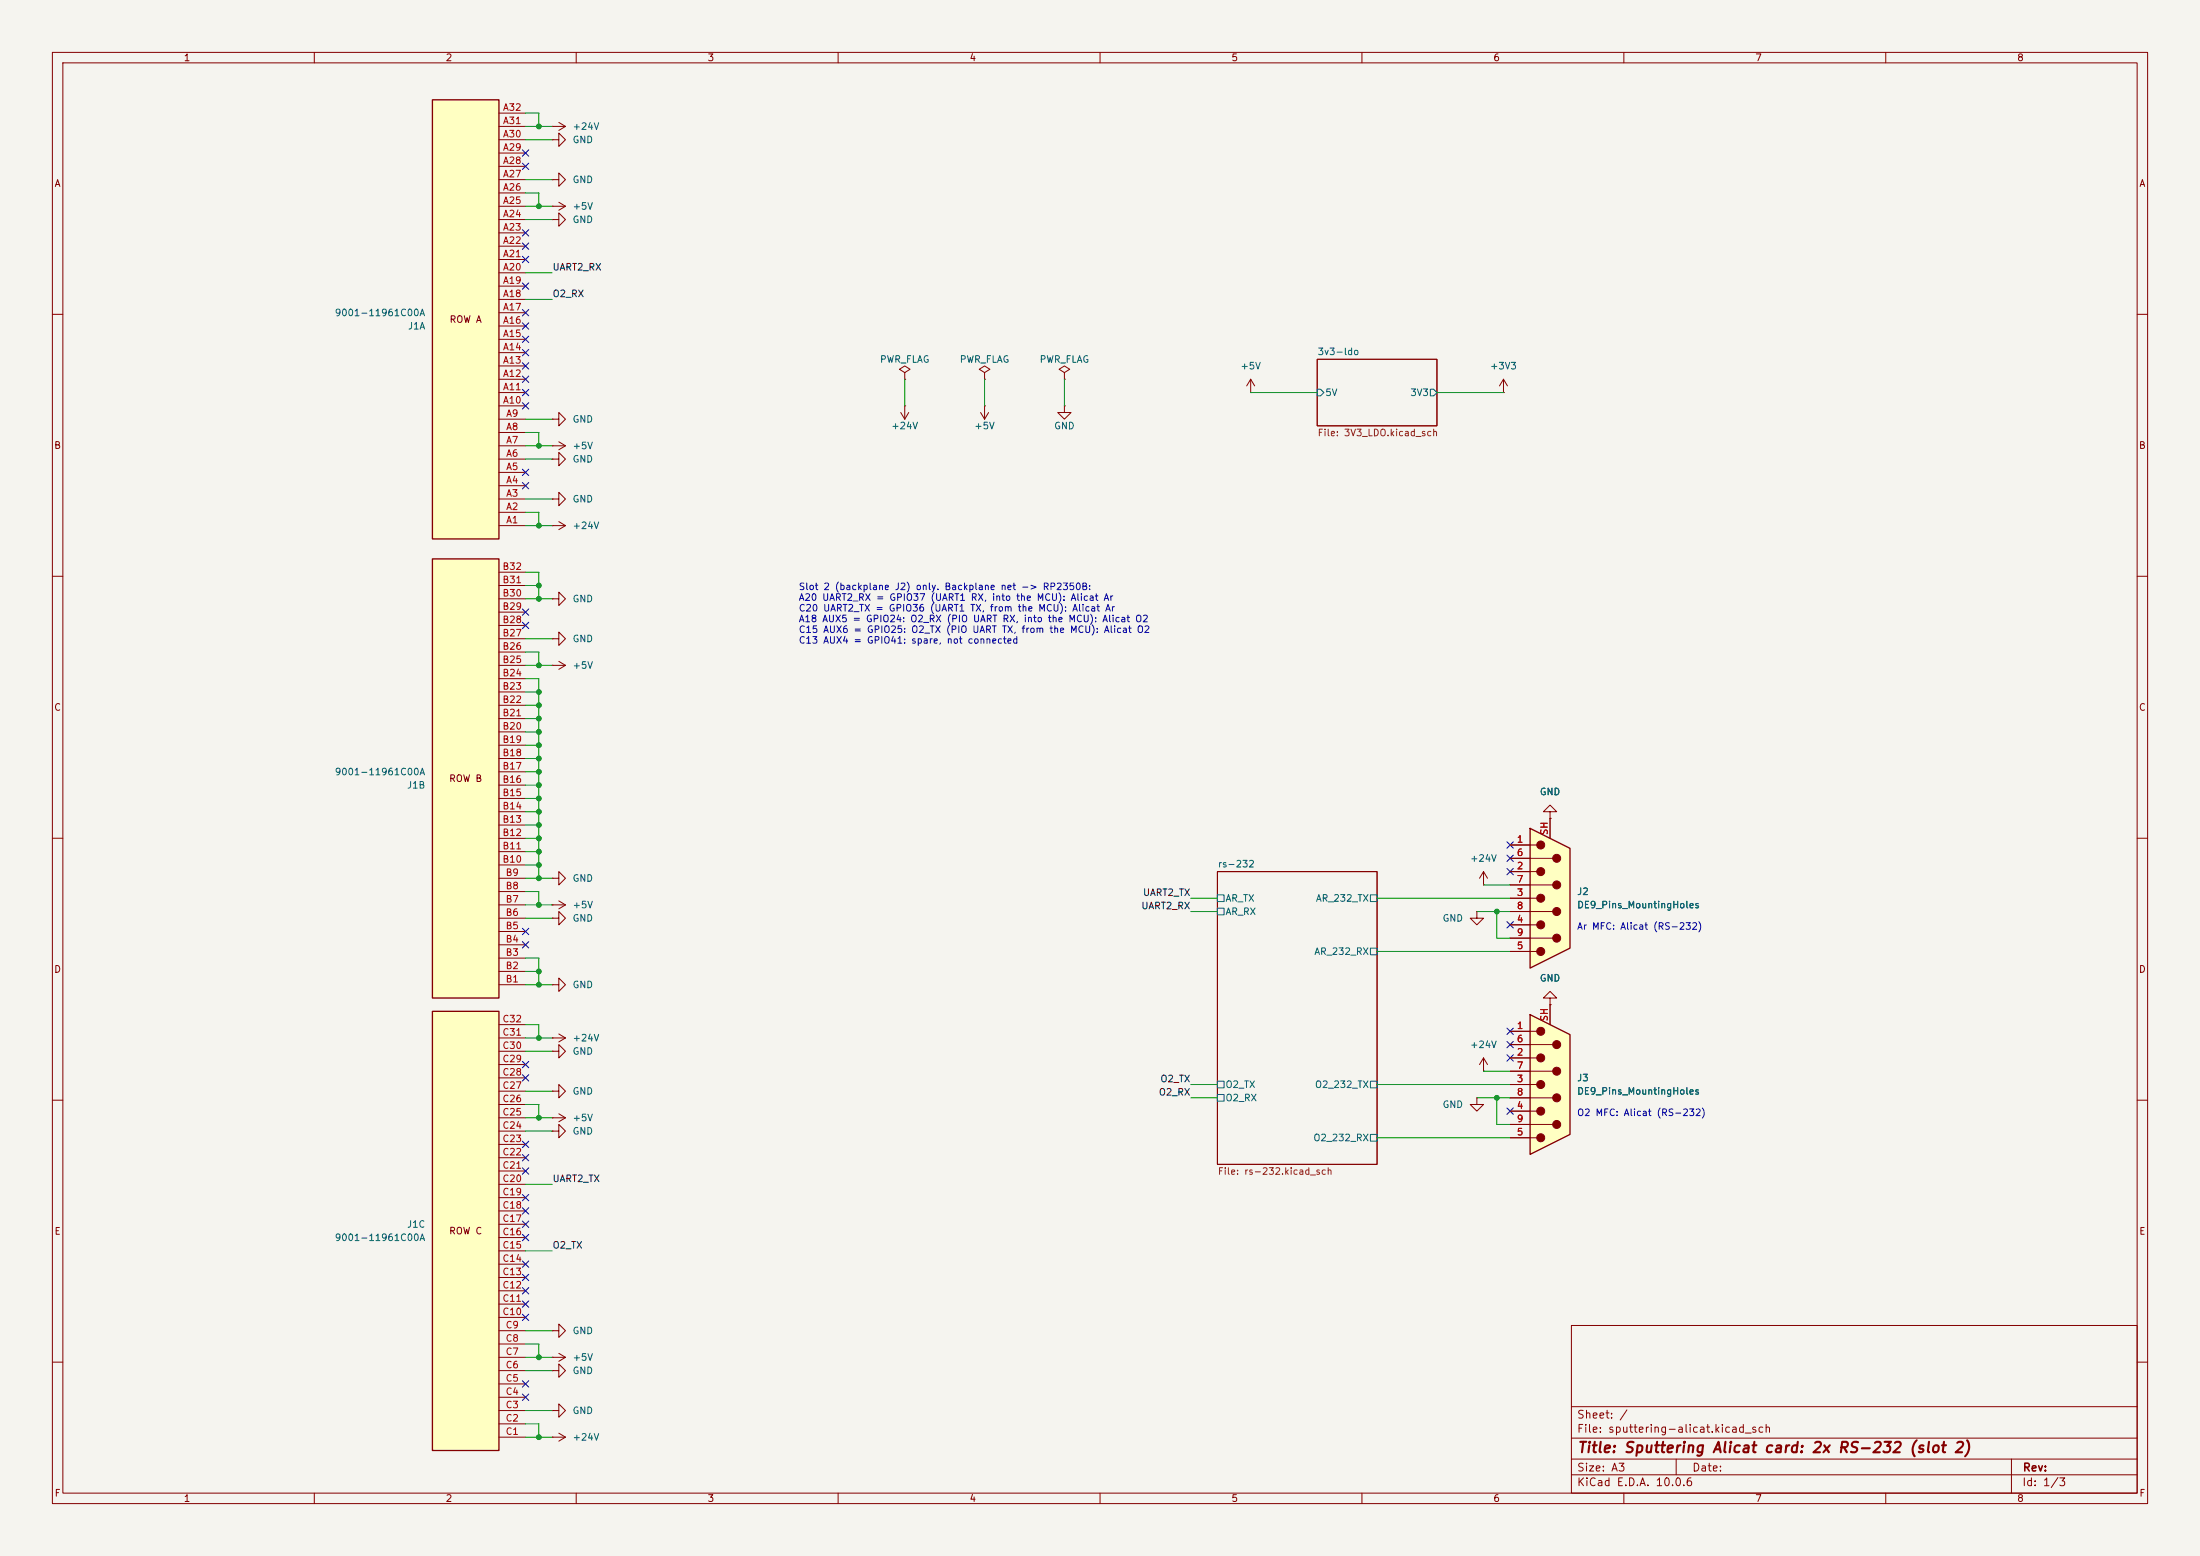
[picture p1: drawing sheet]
<svg xmlns="http://www.w3.org/2000/svg" width="420mm" height="297mm" viewBox="0 0 420 297" stroke-linecap="round" stroke-linejoin="round" font-family="sans-serif">
<path d="M0 0h420v297h-420z" fill="#f5f4ef" stroke="#f5f4ef" stroke-width=".19"/>
<g fill="none" stroke="#840000" stroke-width=".19">
<path d="M10 10h400v277h-400zM12 12h396v273h-396zM60 10v2M110 10v2M160 10v2M210 10v2M260 10v2M310 10v2M360 10v2M105.4 26.7h1.3v-1.3l1.2 1.3-1.2 1.2v-1.2M105.4 26.7h.1M105.4 34.3h1.3v-1.3l1.2 1.3-1.2 1.3v-1.3"/>
<path d="M105.4 34.3h.1M105.4 39.4h.1M105.4 24.1h.1M105.4 39.4h2.5M105.4 24.1h2.5M106.7 38.6l1.2 .8M106.7 23.4l1.2 .7M107.9 39.4l-1.2 .7M107.9 24.1l-1.2 .8M105.4 41.9h1.3v-1.3l1.2 1.3-1.2 1.3v-1.3M105.4 41.9h.1M10 60h2"/>
<path d="M251.5 68.6h22.8v12.7h-22.8zM408 60h2M105.4 80h1.3v-1.3l1.2 1.3-1.2 1.3v-1.3M105.4 80h.1M105.4 87.6h1.3v-1.2l1.2 1.2-1.2 1.3v-1.3M105.4 87.6h.1M105.4 85.1h.1M105.4 85.1h2.5M106.7 99.6l1.2 .7M106.7 84.3l1.2 .8M107.9 85.1l-1.2 .8M10 110h2"/>
<path d="M105.4 100.3h.1M105.4 100.3h2.5M107.9 100.3l-1.2 .8M408 110h2M10 160h2M408 160h2M232.4 166.4h30.5v55.8h-30.5zM10 210h2M408 210h2M300 253h108v32h-108zM10 260h2M300 278.5h108"/>
<path d="M300 274.5h108M300 268.5h108M320 278.5v3M384 278.5v6.5M408 260h2M60 285v2M110 285v2M160 285v2M210 285v2M260 285v2M300 281.5h108M310 285v2"/>
<path d="M360 285v2"/>
</g>
<path d="M251.5 74.3h.6l.6 .6-.6 .7h-.6zM273 74.3h.7l.6 .6-.6 .7h-.7zM232.4 170.8h1.3v1.3h-1.3zM232.4 173.4h1.3v1.2h-1.3zM261.6 170.8h1.3v1.3h-1.3zM261.6 181h1.3v1.2h-1.3zM232.4 206.4h1.3v1.2h-1.3zM232.4 208.9h1.3v1.3h-1.3zM261.6 206.4h1.3v1.2h-1.3zM261.6 216.5h1.3v1.3h-1.3z" fill="none" stroke="#006464" stroke-width=".19"/>
<path d="M82.5 19.1h12.7v83.8h-12.7z" fill="#ffffc2"/>
<path d="M82.5 19.1h12.7v83.8h-12.7z" fill="none" stroke="#840000" stroke-width=".25"/>
<g fill="none" stroke="#840000" stroke-width=".19">
<path d="M95.2 39.4h5.1M95.2 36.8h5.1M95.2 34.3h5.1M95.2 31.8h5.1M95.2 29.2h5.1M95.2 26.7h5.1M95.2 24.1h5.1M95.2 21.6h5.1M95.2 59.7h5.1M95.2 57.2h5.1M95.2 54.6h5.1M95.2 52.1h5.1"/>
<path d="M95.2 49.5h5.1M95.2 47h5.1M95.2 44.5h5.1M95.2 41.9h5.1M95.2 77.5h5.1M95.2 74.9h5.1M95.2 72.4h5.1M95.2 69.9h5.1M95.2 67.3h5.1M95.2 64.8h5.1M95.2 62.2h5.1M203.2 77.5v1.2h1.3l-1.3 1.3-1.3-1.3h1.3"/>
<path d="M203.2 77.5h.1M95.2 97.8h5.1M95.2 95.3h5.1M95.2 92.7h5.1M95.2 90.2h5.1M95.2 87.6h5.1M95.2 85.1h5.1M95.2 82.6h5.1M95.2 80h5.1M95.2 100.3h5.1M105.4 175.3h1.3v-1.3l1.2 1.3-1.2 1.2v-1.2M105.4 175.3h.1"/>
<path d="M281.9 174v1.3h1.3l-1.3 1.2-1.2-1.2h1.2M281.9 174h.1M105.4 188h1.3v-1.3l1.2 1.3-1.2 1.2v-1.2M105.4 188h.1M105.4 198.1h.1M105.4 198.1h2.5M106.7 197.4l1.2 .7M107.9 198.1l-1.2 .8M105.4 200.7h1.3v-1.3l1.2 1.3-1.2 1.2v-1.2M105.4 200.7h.1M105.4 213.4h.1M105.4 213.4h2.5"/>
<path d="M106.7 212.6l1.2 .8M107.9 213.4l-1.2 .7"/>
</g>
<path d="M82.5 193h12.7v83.9h-12.7z" fill="#ffffc2"/>
<path d="M82.5 193h12.7v83.9h-12.7z" fill="none" stroke="#840000" stroke-width=".25"/>
<g fill="none" stroke="#840000" stroke-width=".19">
<path d="M105.4 95.3h1.3v-1.3l1.2 1.3-1.2 1.2v-1.2M105.4 95.3h.1M105.4 114.3h1.3v-1.3l1.2 1.3-1.2 1.3v-1.3M105.4 114.3h.1M105.4 172.7h.1M105.4 167.6h1.3v-1.2l1.2 1.2-1.2 1.3v-1.3M105.4 167.6h.1M105.4 172.7h2.5M106.7 172l1.2 .7M107.9 172.7l-1.2 .8M95.2 198.1h5.1M95.2 195.6h5.1"/>
<path d="M95.2 218.4h5.1M95.2 215.9h5.1M95.2 213.4h5.1M95.2 210.8h5.1M95.2 208.3h5.1M95.2 205.7h5.1M95.2 203.2h5.1M95.2 200.7h5.1M95.2 238.8h5.1M95.2 236.2h5.1M95.2 233.7h5.1M95.2 231.1h5.1"/>
<path d="M95.2 228.6h5.1M95.2 226.1h5.1M95.2 223.5h5.1M95.2 221h5.1M95.2 259.1h5.1M95.2 256.5h5.1M95.2 254h5.1M95.2 251.5h5.1M95.2 248.9h5.1M95.2 246.4h5.1M95.2 243.8h5.1M95.2 241.3h5.1"/>
<path d="M105.4 259.1h.1M105.4 254h1.3v-1.3l1.2 1.3-1.2 1.3v-1.3M105.4 254h.1M105.4 259.1h2.5M106.7 258.3l1.2 .8M107.9 259.1l-1.2 .7M95.2 274.3h5.1M95.2 271.8h5.1M95.2 269.2h5.1M95.2 266.7h5.1M95.2 264.2h5.1M95.2 261.6h5.1"/>
<path d="M105.4 274.3h.1M105.4 269.2h1.3v-1.2l1.2 1.2-1.2 1.3v-1.3M105.4 269.2h.1M105.4 261.6h1.3v-1.3l1.2 1.3-1.2 1.3v-1.3M105.4 261.6h.1M105.4 274.3h2.5M106.7 273.6l1.2 .7M107.9 274.3l-1.2 .8"/>
</g>
<path d="M82.5 106.7h12.7v83.8h-12.7z" fill="#ffffc2"/>
<path d="M82.5 106.7h12.7v83.8h-12.7z" fill="none" stroke="#840000" stroke-width=".25"/>
<g fill="none" stroke="#840000" stroke-width=".19">
<path d="M203.2 71.1l1-.6-1-.6-1 .6 1 .6v1.3M203.2 72.4h.1M95.2 119.4h5.1M95.2 116.8h5.1M95.2 114.3h5.1M95.2 111.8h5.1M95.2 109.2h5.1M95.2 139.7h5.1M95.2 137.2h5.1M95.2 134.6h5.1M95.2 132.1h5.1M95.2 129.5h5.1"/>
<path d="M95.2 127h5.1M95.2 124.5h5.1M95.2 121.9h5.1M105.4 127h.1M105.4 121.9h1.3v-1.2l1.2 1.2-1.2 1.3v-1.3M105.4 121.9h.1M105.4 127h2.5M106.7 126.2l1.2 .8M107.9 127l-1.2 .8M95.2 157.5h5.1M95.2 154.9h5.1M95.2 152.4h5.1"/>
<path d="M95.2 149.9h5.1M95.2 147.3h5.1M95.2 144.8h5.1M95.2 142.2h5.1M95.2 177.8h5.1M95.2 175.3h5.1M95.2 172.7h5.1M95.2 170.2h5.1M95.2 167.6h5.1M95.2 165.1h5.1M95.2 162.6h5.1M95.2 160h5.1"/>
<path d="M95.2 188h5.1M95.2 185.4h5.1M95.2 182.9h5.1M95.2 180.3h5.1M295.9 190.5h1.3l-1.3-1.3-1.3 1.3h1.3v1.3M295.9 191.8h.1M281.9 209.6v1.2h1.3l-1.3 1.3-1.2-1.3h1.2M281.9 209.6h.1"/>
</g>
<path d="M292.1 193.7l7.6 3.8v19l-7.6 3.8z" fill="#ffffc2"/>
<g fill="none" stroke="#840000" stroke-width=".19">
<path d="M172 78.7l.7 1.3M172.7 71.1l1-.6-1-.6-1 .6 1 .6v1.3M172.7 72.4h.1M172.7 77.5h.1M172.7 77.5v2.5M173.5 78.7l-.8 1.3M187.2 78.7l.8 1.3M188 77.5h.1M188 77.5v2.5M188.7 78.7l-.7 1.3M238.8 74.9h.1M238.8 72.4l-.8 1.3"/>
<path d="M238.8 72.4l.7 1.3M238.8 72.4v2.5M287 74.9h.1M287 72.4l-.7 1.3M287 72.4l.8 1.3M287 72.4v2.5M288.3 199.4h8.1M288.3 196.9h5.1M295.9 191.8v3.8M283.2 204.5h.1M283.2 201.9l-.8 1.3M283.2 201.9l.8 1.3"/>
<path d="M283.2 201.9v2.6M288.3 217.2h5.1M288.3 214.6h8.1M288.3 212.1h5.1M288.3 209.6h8.1M288.3 207h5.1M288.3 204.5h8.1M288.3 201.9h5.1"/>
</g>
<path d="M292.1 193.7l7.6 3.8v19l-7.6 3.8z" fill="none" stroke="#840000" stroke-width=".25"/>
<g fill="#840000" stroke="#840000" stroke-width=".19">
<circle cx="294.1" cy="217.2" r=".76"/>
<circle cx="294.1" cy="212.1" r=".76"/>
<circle cx="294.1" cy="207" r=".76"/>
<circle cx="294.1" cy="201.9" r=".76"/>
<circle cx="294.1" cy="196.8" r=".76"/>
<circle cx="297.2" cy="214.6" r=".76"/>
<circle cx="297.2" cy="209.5" r=".76"/>
<circle cx="297.2" cy="204.5" r=".76"/>
<circle cx="297.2" cy="199.4" r=".76"/>
</g>
<path d="M292.1 158.1l7.6 3.8v19.1l-7.6 3.8z" fill="#ffffc2"/>
<g fill="none" stroke="#840000" stroke-width=".19">
<path d="M188 71.1l1-.6-1-.6-1.1 .6 1.1 .6v1.3M188 72.4h.1M295.9 154.9h1.3l-1.3-1.2-1.3 1.2h1.3v1.3M295.9 156.2h.1M295.9 156.2v3.8M283.2 168.9h.1M283.2 166.4l-.8 1.2M283.2 166.4l.8 1.2M283.2 166.4v2.5M288.3 179.1h8.1M288.3 176.5h5.1M288.3 174h8.1"/>
<path d="M288.3 171.5h5.1M288.3 168.9h8.1M288.3 166.4h5.1M288.3 163.8h8.1M288.3 161.3h5.1M288.3 181.6h5.1M288.3 196.9h3.8M288.3 199.4h3.8M295.9 191.8h.1M295.9 191.8v3.8M105.4 215.9h1.3v-1.3l1.2 1.3-1.2 1.3v-1.3M105.4 215.9h.1"/>
<path d="M105.4 208.3h1.3v-1.3l1.2 1.3-1.2 1.3v-1.3M105.4 208.3h.1M288.3 201.9h3.8M288.3 207h3.8M288.3 212.1h3.8M288.3 217.2h3.8M288.3 204.5h3.8M288.3 209.6h3.8M288.3 214.6h3.8"/>
</g>
<path d="M292.1 158.1l7.6 3.8v19.1l-7.6 3.8z" fill="none" stroke="#840000" stroke-width=".25"/>
<g fill="#840000" stroke="#840000" stroke-width=".19">
<circle cx="294.1" cy="181.6" r=".76"/>
<circle cx="294.1" cy="176.5" r=".76"/>
<circle cx="294.1" cy="171.4" r=".76"/>
<circle cx="294.1" cy="166.4" r=".76"/>
<circle cx="294.1" cy="161.3" r=".76"/>
<circle cx="297.2" cy="179.1" r=".76"/>
<circle cx="297.2" cy="174" r=".76"/>
<circle cx="297.2" cy="168.9" r=".76"/>
<circle cx="297.2" cy="163.8" r=".76"/>
</g>
<g fill="none" stroke="#009600" stroke-width=".19">
<path d="M100.3 21.6h2.6v2.5M100.3 36.8h2.6v2.6M100.3 39.4h5.1M100.3 24.1h5.1M100.3 34.3h5.1M100.3 26.7h5.1M100.3 52.1h5.1M100.3 57.2h5.1M100.3 41.9h5.1M172.7 72.4v5.1M188 72.4v5.1M203.2 72.4v5.1"/>
<path d="M238.8 74.9h12.7M274.3 74.9h12.7M100.3 82.6h2.6v2.5M100.3 97.8h2.6v2.5M100.3 87.6h5.1M100.3 95.3h5.1M100.3 85.1h5.1M100.3 80h5.1M100.3 109.2h2.6v5.1M100.3 100.3h5.1M100.3 114.3h5.1M100.3 111.8h2.6"/>
<path d="M100.3 124.5h2.6v2.5M100.3 129.5h2.6v38.1M100.3 134.6h2.6M100.3 132.1h2.6M100.3 127h5.1M100.3 121.9h5.1M100.3 137.2h2.6M100.3 139.7h2.6M100.3 144.8h2.6M100.3 154.9h2.6M100.3 152.4h2.6M100.3 149.9h2.6"/>
<path d="M100.3 147.3h2.6M100.3 142.2h2.6M100.3 157.5h2.6M100.3 170.2h2.6v2.5M100.3 172.7h5.1M100.3 175.3h5.1M100.3 167.6h5.1M100.3 162.6h2.6M100.3 165.1h2.6M100.3 160h2.6M227.3 171.5h5.1M227.3 174h5.1"/>
<path d="M262.9 171.5h25.4M281.9 174h6.4M283.2 168.9h5.1M285.7 174v5.1h2.6M100.3 182.9h2.6v5.1M100.3 195.6h2.6v2.5M100.3 185.4h2.6M100.3 198.1h5.1M100.3 188h5.1M262.9 181.6h25.4M100.3 210.8h2.6v2.6M100.3 213.4h5.1"/>
<path d="M100.3 208.3h5.1M100.3 200.7h5.1M100.3 215.9h5.1M227.3 209.6h5.1M227.3 207h5.1M262.9 217.2h25.4M262.9 207h25.4M281.9 209.6h6.4M283.2 204.5h5.1M285.7 209.6v5h2.6M100.3 226.1h5.1M100.3 238.8h5.1"/>
<path d="M100.3 256.5h2.6v2.6M100.3 254h5.1M100.3 259.1h5.1M100.3 271.8h2.6v2.5M100.3 274.3h5.1M100.3 269.2h5.1M100.3 261.6h5.1"/>
</g>
<g fill="none" stroke="#000084" stroke-width=".19">
<path d="M99.7 31.1l1.2 1.3M99.7 28.6l1.2 1.2M100.9 31.1l-1.2 1.3M100.9 28.6l-1.2 1.2M99.7 59.1l1.2 1.2M99.7 54l1.2 1.2M99.7 48.9l1.2 1.2M99.7 46.4l1.2 1.2M99.7 43.8l1.2 1.3M100.9 59.1l-1.2 1.2M100.9 54l-1.2 1.2M100.9 48.9l-1.2 1.2"/>
<path d="M100.9 46.4l-1.2 1.2M100.9 43.8l-1.2 1.3M99.7 69.2l1.2 1.3M99.7 74.3l1.2 1.2M99.7 76.9l1.2 1.2M99.7 71.8l1.2 1.2M99.7 64.2l1.2 1.2M99.7 66.7l1.2 1.2M99.7 61.6l1.2 1.2M100.9 69.2l-1.2 1.3M100.9 74.3l-1.2 1.2M100.9 76.9l-1.2 1.2"/>
<path d="M100.9 71.8l-1.2 1.2M100.9 64.2l-1.2 1.2M100.9 66.7l-1.2 1.2M100.9 61.6l-1.2 1.2M99.7 92.1l1.2 1.2M99.7 89.6l1.2 1.2M100.9 92.1l-1.2 1.2M100.9 89.6l-1.2 1.2M99.7 116.2l1.2 1.2M99.7 118.8l1.2 1.2M100.9 116.2l-1.2 1.2M100.9 118.8l-1.2 1.2"/>
<path d="M99.7 177.2l1.2 1.2M99.7 179.7l1.2 1.2M100.9 177.2l-1.2 1.2M100.9 179.7l-1.2 1.2M287.7 163.2l1.2 1.2M287.7 175.9l1.2 1.2M287.7 165.8l1.2 1.2M287.7 160.7l1.2 1.2M288.9 163.2l-1.2 1.2M288.9 175.9l-1.2 1.2M288.9 165.8l-1.2 1.2M288.9 160.7l-1.2 1.2"/>
<path d="M287.7 198.8l1.2 1.2M287.7 196.2l1.2 1.3M288.9 198.8l-1.2 1.2M288.9 196.2l-1.2 1.3M99.7 217.8l1.2 1.2M99.7 202.6l1.2 1.2M99.7 205.1l1.2 1.2M100.9 217.8l-1.2 1.2M100.9 202.6l-1.2 1.2M100.9 205.1l-1.2 1.2M287.7 211.5l1.2 1.2M287.7 201.3l1.2 1.2"/>
<path d="M288.9 211.5l-1.2 1.2M288.9 201.3l-1.2 1.2M99.7 233.1l1.2 1.2M99.7 235.6l1.2 1.2M99.7 220.4l1.2 1.2M99.7 230.5l1.2 1.2M99.7 228l1.2 1.2M99.7 222.9l1.2 1.2M100.9 233.1l-1.2 1.2M100.9 235.6l-1.2 1.2M100.9 220.4l-1.2 1.2M100.9 230.5l-1.2 1.2"/>
<path d="M100.9 228l-1.2 1.2M100.9 222.9l-1.2 1.2M99.7 243.2l1.2 1.2M99.7 245.8l1.2 1.2M99.7 248.3l1.2 1.2M99.7 250.9l1.2 1.2M99.7 240.7l1.2 1.2M100.9 243.2l-1.2 1.2M100.9 245.8l-1.2 1.2M100.9 248.3l-1.2 1.2M100.9 250.9l-1.2 1.2M100.9 240.7l-1.2 1.2"/>
<path d="M99.7 263.6l1.2 1.2M99.7 266.1l1.2 1.2M100.9 263.6l-1.2 1.2M100.9 266.1l-1.2 1.2"/>
</g>
<g fill="#009600" stroke="#009600" stroke-width=".19">
<circle cx="285.7" cy="209.6" r=".46"/>
<circle cx="285.7" cy="174" r=".46"/>
<circle cx="102.9" cy="39.4" r=".46"/>
<circle cx="102.9" cy="24.1" r=".46"/>
<circle cx="102.9" cy="85.1" r=".46"/>
<circle cx="102.9" cy="274.3" r=".46"/>
<circle cx="102.9" cy="259.1" r=".46"/>
<circle cx="102.9" cy="152.4" r=".46"/>
<circle cx="102.9" cy="149.9" r=".46"/>
<circle cx="102.9" cy="154.9" r=".46"/>
<circle cx="102.9" cy="167.6" r=".46"/>
<circle cx="102.9" cy="162.6" r=".46"/>
<circle cx="102.9" cy="165.1" r=".46"/>
<circle cx="102.9" cy="160" r=".46"/>
<circle cx="102.9" cy="157.5" r=".46"/>
<circle cx="102.9" cy="142.2" r=".46"/>
<circle cx="102.9" cy="139.7" r=".46"/>
<circle cx="102.9" cy="147.3" r=".46"/>
<circle cx="102.9" cy="144.8" r=".46"/>
<circle cx="102.9" cy="137.2" r=".46"/>
<circle cx="102.9" cy="134.6" r=".46"/>
<circle cx="102.9" cy="111.8" r=".46"/>
<circle cx="102.9" cy="100.3" r=".46"/>
<circle cx="102.9" cy="127" r=".46"/>
<circle cx="102.9" cy="114.3" r=".46"/>
<circle cx="102.9" cy="132.1" r=".46"/>
<circle cx="102.9" cy="172.7" r=".46"/>
<circle cx="102.9" cy="185.4" r=".46"/>
<circle cx="102.9" cy="198.1" r=".46"/>
<circle cx="102.9" cy="188" r=".46"/>
<circle cx="102.9" cy="213.4" r=".46"/>
</g>
<text font-size="2" fill="#840000" x="301" y="277.8">Title: Sputtering Alicat card: 2x RS-232 (slot 2)</text>
<g font-size="1.5" fill="#840000">
<text x="300.9" y="273.8">File: sputtering-alicat.kicad_sch</text>
<text x="300.9" y="271.1">Sheet: /</text>
<text x="300.9" y="281.2">Size: A3</text>
<text x="322.9" y="281.2">Date:</text>
<text x="386" y="281.2">Rev:</text>
<text x="300.9" y="284">KiCad E.D.A. 10.0.6</text>
<text x="385.9" y="284">Id: 1/3</text>
</g>
<g font-size="1.3" fill="#840000">
<text x="35" y="12">1</text>
<text x="85" y="12">2</text>
<text x="135" y="12">3</text>
<text x="185" y="12">4</text>
<text x="235" y="12">5</text>
<text x="285" y="12">6</text>
<text x="335" y="12">7</text>
<text x="385" y="12">8</text>
<text x="10.3" y="36">A</text>
<text x="408.3" y="36">A</text>
<text x="85.7" y="61.9">ROW A</text>
<text x="10.2" y="86">B</text>
<text x="408.2" y="86">B</text>
<text x="10.2" y="136">C</text>
<text x="408.2" y="136">C</text>
<text x="85.6" y="149.6">ROW B</text>
<text x="10.2" y="186">D</text>
<text x="408.2" y="186">D</text>
<text x="10.3" y="236">E</text>
<text x="85.6" y="235.9">ROW C</text>
<text x="408.3" y="236">E</text>
<text x="10.3" y="286">F</text>
<text x="35" y="287">1</text>
<text x="85" y="287">2</text>
<text x="135" y="287">3</text>
<text x="185" y="287">4</text>
<text x="235" y="287">5</text>
<text x="285" y="287">6</text>
<text x="335" y="287">7</text>
<text x="385" y="287">8</text>
<text x="408.3" y="286">F</text>
</g>
<g font-size="1.3" fill="#a90000">
<text x="95.9" y="24">A31</text>
<text x="95.9" y="21.5">A32</text>
<text x="95.9" y="29.1">A29</text>
<text x="95.9" y="26.5">A30</text>
<text x="95.9" y="34.2">A27</text>
<text x="95.9" y="31.6">A28</text>
<text x="95.9" y="41.8">A24</text>
<text x="95.9" y="39.2">A25</text>
<text x="95.9" y="36.7">A26</text>
<text x="95.9" y="46.9">A22</text>
<text x="95.9" y="44.3">A23</text>
<text x="95.9" y="51.9">A20</text>
<text x="95.9" y="49.4">A21</text>
<text x="95.9" y="59.6">A17</text>
<text x="95.9" y="57">A18</text>
<text x="95.9" y="54.5">A19</text>
<text x="95.9" y="64.6">A15</text>
<text x="95.9" y="62.1">A16</text>
<text x="95.9" y="69.7">A13</text>
<text x="95.9" y="67.2">A14</text>
<text x="95.9" y="77.3">A10</text>
<text x="95.9" y="74.8">A11</text>
<text x="95.9" y="72.3">A12</text>
<text x="96.5" y="82.4">A8</text>
<text x="96.5" y="79.9">A9</text>
<text x="96.5" y="87.5">A6</text>
<text x="96.5" y="85">A7</text>
<text x="96.5" y="95.1">A3</text>
<text x="96.5" y="92.6">A4</text>
<text x="96.5" y="90">A5</text>
<text x="96.5" y="100.2">A1</text>
<text x="96.5" y="97.7">A2</text>
<text x="95.8" y="111.6">B31</text>
<text x="95.8" y="109.1">B32</text>
<text x="95.8" y="119.2">B28</text>
<text x="95.8" y="116.7">B29</text>
<text x="95.8" y="114.2">B30</text>
<text x="95.8" y="124.3">B26</text>
<text x="95.8" y="121.8">B27</text>
<text x="95.8" y="131.9">B23</text>
<text x="95.8" y="129.4">B24</text>
<text x="95.8" y="126.9">B25</text>
<text x="95.8" y="137">B21</text>
<text x="95.8" y="134.5">B22</text>
<text x="95.8" y="142.1">B19</text>
<text x="95.8" y="139.6">B20</text>
<text x="95.8" y="149.7">B16</text>
<text x="95.8" y="147.2">B17</text>
<text x="95.8" y="144.6">B18</text>
<text x="95.8" y="154.8">B14</text>
<text x="95.8" y="152.3">B15</text>
<text x="95.8" y="159.9">B12</text>
<text x="95.8" y="157.3">B13</text>
<text x="289.5" y="161.2">1</text>
<text x="295.8" y="159.5" transform="rotate(-90 295.8 159.5)">SH</text>
<text x="95.8" y="165">B10</text>
<text x="95.8" y="162.4">B11</text>
<text x="96.4" y="167.5">B9</text>
<text x="289.5" y="166.2">2</text>
<text x="289.5" y="163.7">6</text>
<text x="96.4" y="172.6">B7</text>
<text x="96.4" y="170">B8</text>
<text x="289.5" y="171.3">3</text>
<text x="289.5" y="168.8">7</text>
<text x="289.5" y="173.9">8</text>
<text x="96.4" y="177.7">B5</text>
<text x="96.4" y="175.1">B6</text>
<text x="289.5" y="176.4">4</text>
<text x="289.5" y="178.9">9</text>
<text x="96.4" y="185.3">B2</text>
<text x="96.4" y="182.7">B3</text>
<text x="96.4" y="180.2">B4</text>
<text x="289.5" y="181.5">5</text>
<text x="96.4" y="187.8">B1</text>
<text x="95.8" y="198">C31</text>
<text x="95.8" y="195.4">C32</text>
<text x="289.5" y="196.7">1</text>
<text x="295.8" y="195.1" transform="rotate(-90 295.8 195.1)">SH</text>
<text x="95.8" y="203.1">C29</text>
<text x="95.8" y="200.5">C30</text>
<text x="289.5" y="201.8">2</text>
<text x="289.5" y="199.3">6</text>
<text x="95.8" y="208.1">C27</text>
<text x="95.8" y="205.6">C28</text>
<text x="289.5" y="206.9">3</text>
<text x="289.5" y="204.3">7</text>
<text x="289.5" y="209.4">8</text>
<text x="95.8" y="215.8">C24</text>
<text x="95.8" y="213.2">C25</text>
<text x="95.8" y="210.7">C26</text>
<text x="289.5" y="212">4</text>
<text x="289.5" y="214.5">9</text>
<text x="95.8" y="220.8">C22</text>
<text x="95.8" y="218.3">C23</text>
<text x="289.5" y="217">5</text>
<text x="95.8" y="225.9">C20</text>
<text x="95.8" y="223.4">C21</text>
<text x="95.8" y="233.5">C17</text>
<text x="95.8" y="231">C18</text>
<text x="95.8" y="228.5">C19</text>
<text x="95.8" y="238.6">C15</text>
<text x="95.8" y="236.1">C16</text>
<text x="95.8" y="243.7">C13</text>
<text x="95.8" y="241.2">C14</text>
<text x="95.8" y="251.3">C10</text>
<text x="95.8" y="248.8">C11</text>
<text x="95.8" y="246.2">C12</text>
<text x="96.4" y="256.4">C8</text>
<text x="96.4" y="253.9">C9</text>
<text x="96.4" y="261.5">C6</text>
<text x="96.4" y="258.9">C7</text>
<text x="96.4" y="269.1">C3</text>
<text x="96.4" y="266.6">C4</text>
<text x="96.4" y="264">C5</text>
<text x="96.4" y="274.2">C1</text>
<text x="96.4" y="271.6">C2</text>
</g>
<g font-size="1.3" fill="#006464">
<text x="109.2" y="27.6">GND</text>
<text x="109.2" y="25.1">+24V</text>
<text x="109.2" y="35.3">GND</text>
<text x="109.2" y="40.3">+5V</text>
<text x="109.2" y="42.9">GND</text>
<text x="63.8" y="60.7">9001-11961C00A</text>
<text x="77.8" y="63.2">J1A</text>
<text x="167.9" y="69.5">PWR_FLAG</text>
<text x="183.1" y="69.5">PWR_FLAG</text>
<text x="198.4" y="69.5">PWR_FLAG</text>
<text x="236.7" y="70.8">+5V</text>
<text x="251.4" y="68.1">3v3-ldo</text>
<text x="284.4" y="70.8">+3V3</text>
<text x="252.9" y="75.9">5V</text>
<text x="269.1" y="75.9">3V3</text>
<text x="109.2" y="81">GND</text>
<text x="170.1" y="82.2">+24V</text>
<text x="185.9" y="82.2">+5V</text>
<text x="201.1" y="82.2">GND</text>
<text x="109.2" y="88.6">GND</text>
<text x="109.2" y="86.1">+5V</text>
<text x="109.2" y="101.3">+24V</text>
<text x="109.2" y="96.2">GND</text>
<text x="109.2" y="115.3">GND</text>
<text x="109.2" y="122.9">GND</text>
<text x="109.2" y="128">+5V</text>
<text x="63.8" y="148.3">9001-11961C00A</text>
<text x="77.6" y="150.8">J1B</text>
<text x="293.8" y="152.1">GND</text>
<text x="232.4" y="165.9">rs-232</text>
<text x="280.5" y="164.8">+24V</text>
<text x="109.2" y="173.7">+5V</text>
<text x="109.2" y="168.6">GND</text>
<text x="233.8" y="172.4">AR_TX</text>
<text x="251.1" y="172.4">AR_232_TX</text>
<text x="301" y="171.1">J2</text>
<text x="301" y="173.7">DE9_Pins_MountingHoles</text>
<text x="109.2" y="176.2">GND</text>
<text x="233.8" y="175">AR_RX</text>
<text x="275.3" y="176.2">GND</text>
<text x="250.8" y="182.6">AR_232_RX</text>
<text x="109.2" y="188.9">GND</text>
<text x="293.8" y="187.7">GND</text>
<text x="109.2" y="199.1">+24V</text>
<text x="109.2" y="201.6">GND</text>
<text x="280.5" y="200.4">+24V</text>
<text x="109.2" y="209.2">GND</text>
<text x="233.8" y="208">O2_TX</text>
<text x="250.9" y="208">O2_232_TX</text>
<text x="301" y="206.7">J3</text>
<text x="301" y="209.2">DE9_Pins_MountingHoles</text>
<text x="109.2" y="214.3">+5V</text>
<text x="233.8" y="210.5">O2_RX</text>
<text x="275.3" y="211.8">GND</text>
<text x="109.2" y="216.9">GND</text>
<text x="250.6" y="218.1">O2_232_RX</text>
<text x="63.8" y="237.2">9001-11961C00A</text>
<text x="77.6" y="234.6">J1C</text>
<text x="109.2" y="255">GND</text>
<text x="109.2" y="262.6">GND</text>
<text x="109.2" y="260">+5V</text>
<text x="109.2" y="275.3">+24V</text>
<text x="109.2" y="270.2">GND</text>
</g>
<g font-size="1.3" fill="#0f0f0f">
<text x="105.4" y="51.9">UART2_RX</text>
<text x="105.4" y="57">O2_RX</text>
<text x="217.8" y="173.9">UART2_RX</text>
<text x="218.1" y="171.3">UART2_TX</text>
<text x="221.1" y="209.4">O2_RX</text>
<text x="221.4" y="206.9">O2_TX</text>
<text x="105.4" y="225.9">UART2_TX</text>
<text x="105.4" y="238.6">O2_TX</text>
</g>
<g font-size="1.3" fill="#725600">
<text x="251.4" y="83.6">File: 3V3_LDO.kicad_sch</text>
<text x="232.4" y="224.5">File: rs-232.kicad_sch</text>
</g>
<g font-size="1.3" fill="#0000c2">
<text x="152.4" y="112.9">Slot 2 (backplane J2) only. Backplane net -&gt; RP2350B:</text>
<text x="152.4" y="115">A20 UART2_RX = GPIO37 (UART1 RX, into the MCU): Alicat Ar</text>
<text x="152.4" y="117">C20 UART2_TX = GPIO36 (UART1 TX, from the MCU): Alicat Ar</text>
<text x="152.4" y="119.1">A18 AUX5 = GPIO24: O2_RX (PIO UART RX, into the MCU): Alicat O2</text>
<text x="152.4" y="121.1">C15 AUX6 = GPIO25: O2_TX (PIO UART TX, from the MCU): Alicat O2</text>
<text x="152.4" y="123.2">C13 AUX4 = GPIO41: spare, not connected</text>
<text x="301" y="177.8">Ar MFC: Alicat (RS-232)</text>
<text x="301" y="213.3">O2 MFC: Alicat (RS-232)</text>
</g>
</svg>
